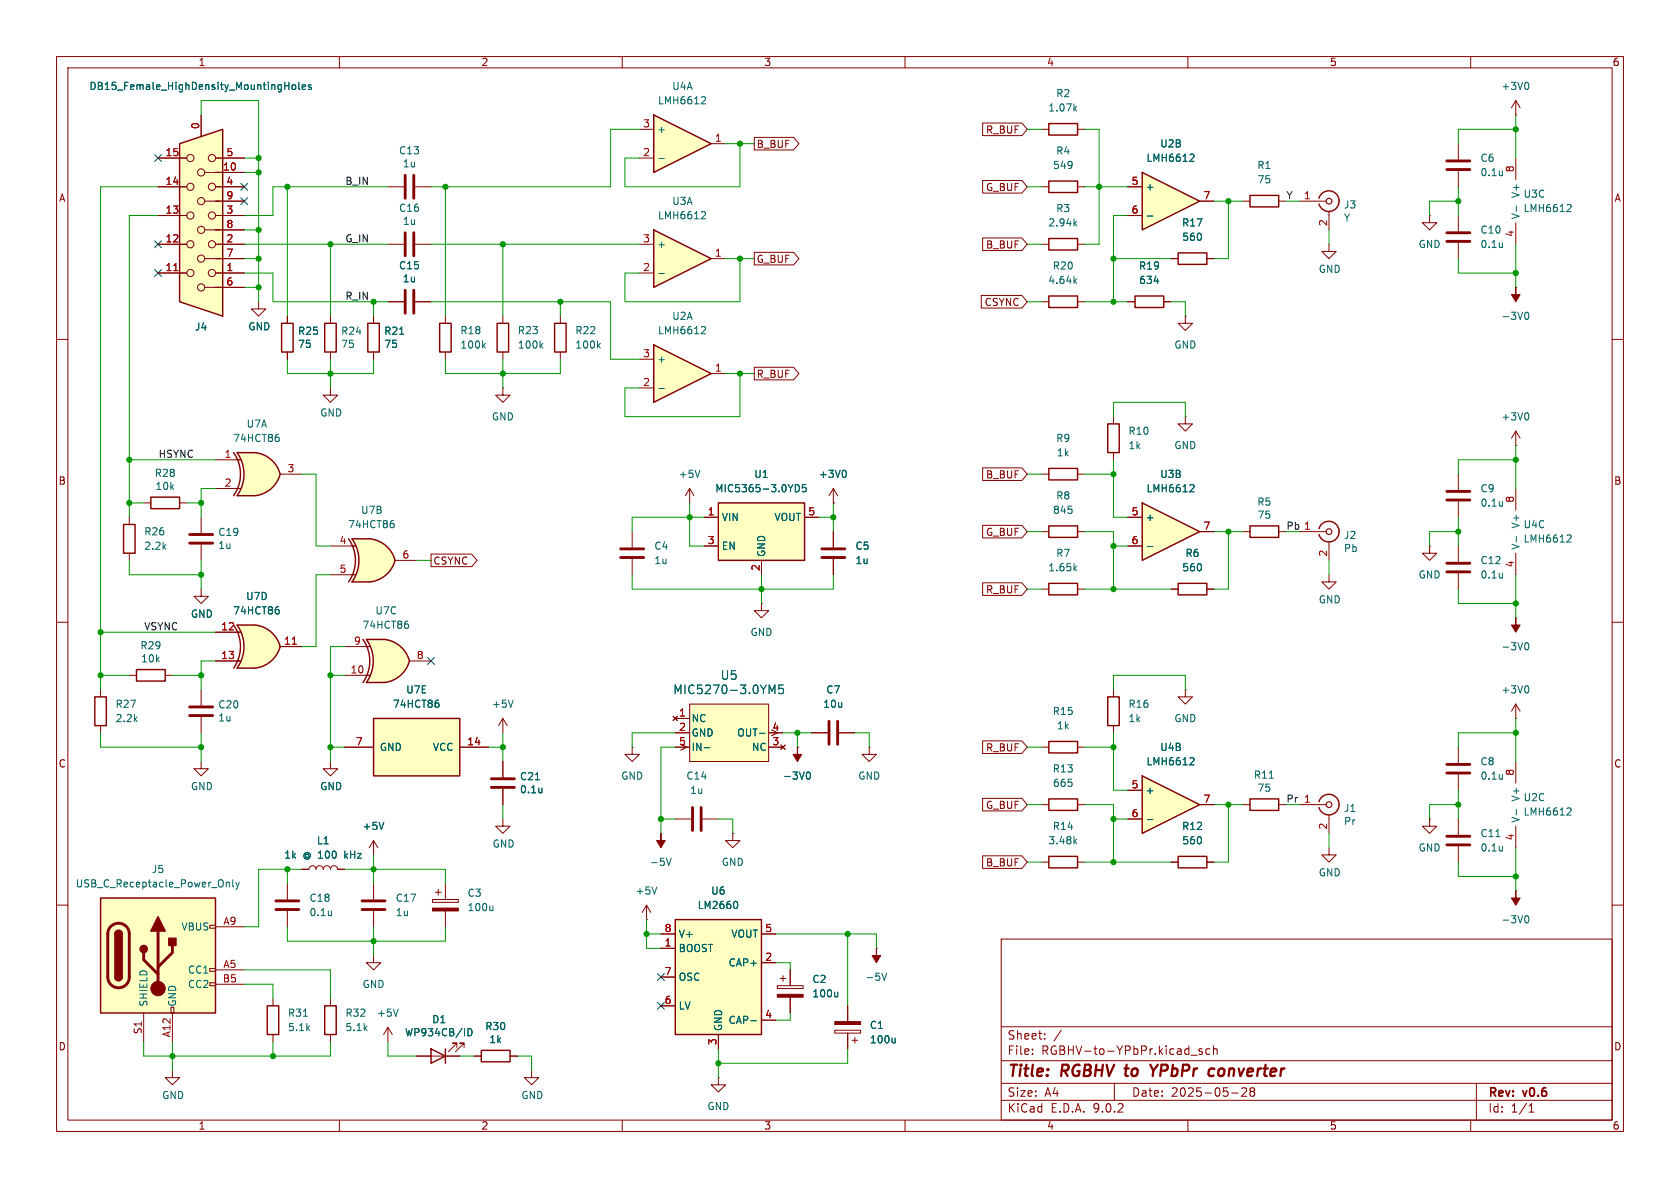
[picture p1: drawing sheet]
<svg xmlns="http://www.w3.org/2000/svg" width="297mm" height="210mm" viewBox="0 0 297 210" stroke-linecap="round" stroke-linejoin="round" font-family="sans-serif">
<g fill="none" stroke="#840000" stroke-width=".18">
<path d="M10 10h277v190h-277zM12 12h273v186h-273zM60 10v2M110 10v2M160 10v2M210 10v2M260 10v2M10 60h2M285 60h2M10 110h2M285 110h2M10 160h2"/>
<path d="M177 166h108v32h-108zM285 160h2M60 198v2M110 198v2M160 198v2M177 194.5h108M177 191.5h108M177 187.5h108M177 181.5h108M182.5 186.3v.1M182.5 185.5v.1M184.7 183.6v.1"/>
<path d="M184.7 182.8v.1M187.6 182.1l-1.3 2M197 191.5v3M210 198v2M210.5 186.5h1.2M212.5 185.5l-.3-.1-.2 .2v.2l.5 .2v.3h-.5M213.9 185.5l-.4-.1-.3 .3v.4l.1 .2h.6M214.5 185.5l.2-.1 .4 .1 .1 .9M214.5 184.9v1.5M217.7 193.2h1.2M219.5 192.4l.6-.1 .2 .1 .1 .3-.9 1.1h.9M221.2 192.9l-.2-.2 .2-.4 .5 .1 .1 .2-.3 .3"/>
<path d="M221.2 192.9l-.2 .3v.5l.2 .1 .5-.1 .1-.2-.1-.4-.2-.2M221.2 192.9h.3M260 198v2M261 191.5v6.5M270.3 196.6h.9M270.3 195.5l.4-.4v1.5"/>
</g>
<path d="M203.4 188.2l.5 1.1M203.9 189.3l-.1 .9M204.7 188.2l-.8 1.1M214.5 188.9l.2 .1M215.4 189.3v.7" fill="none" stroke="#840000" stroke-width=".4"/>
<path d="M121.9 124.5h14v10.1h-14z" fill="#ffffc2"/>
<path d="M121.4 132.1l-1 .5M137.5 129.5l-1.1 .6" fill="none" stroke="#840000" stroke-width=".2"/>
<g fill="none" stroke="#840000" stroke-width=".18">
<path d="M209.5 55.9v1.3h1.3l-1.3 1.2-1.2-1.2h1.2M209.5 55.9h.1M257.8 83.8v2.8M257.8 88.6v2.8M134.6 106.7v1.3h1.3l-1.3 1.2-1.3-1.2h1.3M134.6 106.7h.1M88.9 127l-.8 1.3M88.9 127l.8 1.3M88.9 127v2.5M88.9 134.6v2.8M88.9 139.4v2.8M111.8 132.1v1.3h1.2l-1.2 1.2-1.3-1.2h1.3"/>
<path d="M111.8 132.1h.1M119 126.6l.8 .8M119.4 127h2.5M119.4 129.5h2.5M119.4 132.1h2.5M119.8 126.6l-.8 .8M121.9 124.5h14v10.1h-14zM135.9 129.5h2.5M135.9 132.1h2.5M138 131.7l.8 .8M138.8 131.7l-.8 .8M141 132.1h.1"/>
<path d="M143.5 129.5h2.8M148.3 129.5h2.8M153.7 132.1v1.3h1.2l-1.2 1.2-1.3-1.2h1.3M153.7 132.1h.1M66 156.2v2.8M116.8 147.3h.1M119.4 144.8h2.8M124.2 144.8h2.8M129.5 147.3v1.3h1.3l-1.3 1.3-1.2-1.3h1.2M129.5 147.3h.1M66 168.9v1.3h1.3l-1.3 1.3-1.2-1.3h1.2M66 161v2.8"/>
<path d="M114.3 162.6h.1M114.3 160l-.8 1.3M114.3 160l.8 1.3M114.3 160v2.6M30.5 189.2v1.3h1.2l-1.2 1.3-1.3-1.3h1.3"/>
</g>
<g fill="none" stroke="#006464" stroke-width=".18">
<path d="M265.6 88.6v.9M265.6 89.4h-.1M90.7 123.8l-.4 1.2M94.7 137.8h.7M95.8 139.3v.9M124.5 132.2h1M134.3 129.6h.9M136 121.1l.5 1.1 .5-1.1v1.5M138.4 121.1h-.7l-.1 .7 .3-.1h.5l.1 .3-.1 .5-.2 .1-.6-.1M142.6 136.7l.2-.2a.68 .68 0 0 1 .5 .6 .68 .68 0 0 1-.5 .6l-.2-.2M95.8 140l-.1 .1M116.1 156.8l-.4 1.3"/>
<path d="M117.8 151.7l.4 1.3 .5-1.3"/>
</g>
<path d="M255.8 86.9h4M255.8 88.4h4M86.9 137.7h4M86.9 139.2h4M146.6 127.5v4.1M148.1 127.5v4.1M64 159.3h4.1M122.4 142.7v4.1M124 142.7v4.1M64 160.8h4.1" fill="none" stroke="#840000" stroke-width=".51"/>
<g fill="#840000" stroke="#840000" stroke-width=".18">
<path d="M141 132.1v1.3h.7l-.7 1.2-.8-1.2h.8z"/>
<path d="M116.8 147.3v1.3h.8l-.8 1.3-.7-1.3h.7z"/>
</g>
<path d="M17.8 158.8h20.3v20.3h-20.3z" fill="#ffffc2"/>
<g fill="none" stroke="#840000" stroke-width=".18">
<path d="M184.1 22.9h1.3M184.1 33h1.3M190.5 22.9h1.3M190.5 33h1.3M184.1 53.3h1.3M184.1 43.2h1.3M190.5 53.3h1.3M190.5 43.2h1.3M184.1 83.8h1.3M184.1 94h1.3M190.5 83.8h1.3M190.5 94h1.3"/>
<path d="M50.8 156.2v2.8M53.3 153.7h1.3a.64 .64 0 0 1 .6-.7 .64 .64 0 0 1 .7 .7 .64 .64 0 0 1 .6-.7 .64 .64 0 0 1 .6 .7 .64 .64 0 0 1 .7-.7 .64 .64 0 0 1 .6 .7 .64 .64 0 0 1 .7-.7 .64 .64 0 0 1 .6 .7h1.3M66 148.6l-.7 1.3M66 148.6l.8 1.3M66 148.6v2.5M207 152.4h1.3M213.4 152.4h1.2M234.9 149.9v1.2h1.3l-1.3 1.3-1.2-1.3h1.2M25.4 179.1v5.1M30.2 178.1h.5v1h-.5zM30.5 179.1v5.1M37.1 163.6h1v.5h-1z"/>
<path d="M37.1 171.2h1v.5h-1zM37.1 173.7h1v.5h-1zM38.1 163.8h5.1M38.1 171.5h5.1M38.1 174h5.1M48.3 176.5v1.3M50.8 161v2.8M48.3 182.9v1.3M68.6 181.6l-.8 1.3M68.6 181.6l.7 1.3M68.6 181.6v2.6"/>
</g>
<path d="M185.4 21.8h5.1v2.1h-5.1zM185.4 32h5.1v2h-5.1zM185.4 52.3h5.1v2.1h-5.1zM185.4 42.2h5.1v2h-5.1zM185.4 82.8h5.1v2h-5.1zM185.4 93h5.1v2h-5.1zM17.8 158.8h20.3v20.3h-20.3zM208.3 151.4h5.1v2h-5.1zM20.3 165.1a.64 .64 0 0 1 .7-.6 .64 .64 0 0 1 .6 .6M20.3 172.7a.64 .64 0 0 0 .7 .7 .64 .64 0 0 0 .6-.7M47.2 177.8h2.1v5.1h-2.1z" fill="none" stroke="#840000" stroke-width=".25"/>
<path d="M48.8 159.3h4M19.6 163.8a1.9 1.9 0 0 1 2.1-.5 1.9 1.9 0 0 1 1.2 1.8v7.6a1.91 1.91 0 0 1-1.9 1.9 1.91 1.91 0 0 1-2-1.9l.1-7.7 .1-.7zM25.4 168.4v1.3l2.5 2.5M27.9 164.6v10.2M30.5 167.1v1.3l-2.6 2.5M48.8 160.8h4" fill="none" stroke="#840000" stroke-width=".51"/>
<g fill="#840000" stroke="#840000" stroke-width=".25">
<path d="M20.3 165.1h1.3v7.6h-1.3z"/>
<path d="M20.5 164.7a.64 .64 0 0 1 .7-.2 .64 .64 0 0 1 .4 .6h-1.3z"/>
<path d="M20.3 172.7h1.3a.64 .64 0 0 1-.6 .7 .64 .64 0 0 1-.7-.7z"/>
<path d="M27.9 162.1l1.3 2.5h-2.5z"/>
<path d="M29.8 165.9h1.3v1.2h-1.3z"/>
<circle cx="25.4" cy="167.8" r=".63"/>
</g>
<circle cx="27.9" cy="174.8" r="1.27" fill="#840000" stroke="#840000" stroke-width=".18"/>
<g fill="none" stroke="#006464" stroke-width=".18">
<path d="M190 19.1l.3 .5M190.3 18.8l-.4 .5M190 39.5l.3 .4M190.3 39.1l-.4 .5M190 49.6l.3 .5M190.3 49.3l-.4 .4M40.2 155.9l.3 .2v.7M41.2 155.5v1.1l.1 .2M41.7 155.9l.3 .9M42 156.8l-.3 .4M42.3 155.9l-.3 .9M67.9 145.4l-.5 1.2"/>
<path d="M53.6 179.6h.8M58.6 161v.9M58.6 161.7l-.1 .1M70.4 178.4l-.4 1.2"/>
</g>
<path d="M201.9 137.2l10.2 5-10.2 5.1z" fill="#ffffc2"/>
<path d="M200.7 52.3h5v2.1h-5zM195.8 74.9h2.1v5.1h-2.1zM221 93h5.1v2h-5.1zM233.2 93.5a1.82 1.82 0 0 1 2.8-1 1.82 1.82 0 0 1 0 2.9 1.82 1.82 0 0 1-2.8-.9M208.3 103.1h5.1v2.1h-5.1zM201.9 137.2l10.2 5-10.2 5.1zM221 141.2h5.1v2.1h-5.1zM233.2 141.7a1.82 1.82 0 0 1 2.8-1 1.82 1.82 0 0 1 0 3 1.82 1.82 0 0 1-2.8-1M57.4 177.8h2v5.1h-2z" fill="none" stroke="#840000" stroke-width=".25"/>
<g fill="none" stroke="#840000" stroke-width=".18">
<path d="M199.4 53.3h1.3M205.7 53.3h1.3M268 50.8h.1M196.8 73.7v1.2M209.5 73.7v1.2h1.3l-1.3 1.3-1.2-1.3h1.2M209.5 73.7h.1M268 78.7h.1M268 76.2l-.8 1.3M268 76.2l.7 1.3M268 76.2v2.5M196.8 80v1.3M219.7 94h1.3"/>
<path d="M226.1 94h1.2M229.9 94h4.5M234.9 95.8v3.3M207 104.1h1.3M213.4 104.1h1.2M234.9 101.6v1.3h1.3l-1.3 1.2-1.2-1.2h1.2M199.4 139.7h2.5M209.5 121.9v1.3h1.3l-1.3 1.3-1.2-1.3h1.2M209.5 121.9h.1M199.4 144.8h2.5M212.1 142.2h2.5M219.7 142.2h1.3"/>
<path d="M226.1 142.2h1.2M229.9 142.2h4.5M234.9 144v3.3M58.4 176.5v1.3M58.4 182.9v1.3"/>
</g>
<path d="M204 49.7h.8M269.6 55.4l.2-.2a.68 .68 0 0 1 .5 .6 .68 .68 0 0 1-.5 .7l-.2-.3M270 73a.79 .79 0 0 1 0 1.2M210.5 133.9l.5 .1 .1 .3-.8 .9h.8M224.4 137.6h.7M202.8 144.9h1" fill="none" stroke="#006464" stroke-width=".18"/>
<g fill="none" stroke="#840000" stroke-width=".2">
<circle cx="235" cy="94" r=".51"/>
<circle cx="235" cy="142.2" r=".51"/>
</g>
<path d="M268 50.8v1.3h.7l-.7 1.2-.8-1.2h.8z" fill="#840000" stroke="#840000" stroke-width=".18"/>
<path d="M201.9 88.9l10.2 5.1-10.2 5.1z" fill="#ffffc2"/>
<path d="M87.9 57.2h2v5h-2zM201.9 88.9l10.2 5.1-10.2 5.1z" fill="none" stroke="#840000" stroke-width=".25"/>
<path d="M88.9 55.9v1.3M88.9 62.2v1.3M199.4 91.4h2.5M199.4 96.5h2.5M212.1 94h2.5" fill="none" stroke="#840000" stroke-width=".18"/>
<path d="M95.6 61.1l.4 .4M96 60.7l-.5 .5M202.8 96.6h1M210.5 85.7h.5l.1 .3-.8 .9h.8" fill="none" stroke="#006464" stroke-width=".18"/>
<path d="M66 127h15.3v10.2h-15.3z" fill="#ffffc2"/>
<path d="M66 127h15.3v10.2h-15.3z" fill="none" stroke="#840000" stroke-width=".25"/>
<path d="M58.4 134.6v1.3h1.3l-1.3 1.3-1.3-1.3h1.3M61 132.1h5M81.3 132.1h5.1" fill="none" stroke="#840000" stroke-width=".18"/>
<path d="M77.3 123.8h.2M77.4 124.3l.2 .2v.3l-.2 .2" fill="none" stroke="#006464" stroke-width=".18"/>
<path d="M41.9 110.5h3.2M41.9 118.1h3.2" fill="none" stroke="#ffffc2" stroke-width=".18"/>
<g fill="#ffffc2" stroke="#ffffc2" stroke-width=".18">
<path d="M44.5 112.9l5 1.4a5.2 5.2 0 0 1-4.4 3.8z"/>
<path d="M45.1 110.5a5.1 5.1 0 0 1 4.4 3.8l-4.9 1.3z"/>
</g>
<path d="M41.9 110.5h3.2v7.6h-3.2a6.7 6.7 0 0 0 0-7.6z" fill="#ffffc2"/>
<path d="M41.3 110.5a6.6 6.6 0 0 1 0 7.6M45.1 110.5h-3.2a6.6 6.6 0 0 1 0 7.6h3.2M45.1 110.5a5.1 5.1 0 0 1 4.4 3.8 5.2 5.2 0 0 1-4.4 3.8" fill="none" stroke="#840000" stroke-width=".25"/>
<path d="M38.1 111.8h4.4M38.1 116.8h4.4M49.5 114.3h3.8M35.6 134.6v1.3h1.2l-1.2 1.3-1.3-1.3h1.3M35.6 121.9v2.8M35.6 126.7v2.8" fill="none" stroke="#840000" stroke-width=".18"/>
<path d="M51.7 113.9h.7" fill="none" stroke="#a90000" stroke-width=".18"/>
<path d="M49 107.3h.3M49.1 107.7l.3 .3v.3l-.3 .2" fill="none" stroke="#006464" stroke-width=".18"/>
<path d="M33.5 125h4.1M33.5 126.5h4.1" fill="none" stroke="#840000" stroke-width=".51"/>
<path d="M31.7 25.4l7.7-2.5v33l-7.7-2.6z" fill="#ffffc2"/>
<path d="M31.7 25.4l7.7-2.5v33l-7.7-2.6zM77.7 57.2h2.1v5h-2.1z" fill="none" stroke="#840000" stroke-width=".25"/>
<g fill="none" stroke="#840000" stroke-width=".18">
<path d="M27.9 38.1h5.1M27.9 33h5.1M27.9 27.9h5.1M35.6 20.3v3.8M36.2 35.6h7M36.2 30.5h7M38.1 38.1h5.1M38.1 33h5.1M38.1 27.9h5.1M68.6 33h2.8M73.4 33h2.8M27.9 48.3h5.1"/>
<path d="M27.9 43.2h5.1M36.2 45.7h7M36.2 50.8h7M36.2 40.6h7M38.1 48.3h5.1M38.1 43.2h5.1M45.7 53.3v1.3h1.3l-1.3 1.3-1.3-1.3h1.3M68.6 43.2h2.8M68.6 53.3h2.8M73.4 43.2h2.8M73.4 53.3h2.8M78.7 55.9v1.3"/>
<path d="M78.7 62.2v1.3"/>
<circle cx="33.7" cy="33" r=".63"/>
<circle cx="33.7" cy="27.9" r=".63"/>
<circle cx="33.7" cy="38.1" r=".63"/>
<circle cx="35.6" cy="30.5" r=".63"/>
<circle cx="35.6" cy="35.6" r=".63"/>
<circle cx="37.5" cy="38.1" r=".63"/>
<circle cx="37.5" cy="33" r=".63"/>
<circle cx="37.5" cy="27.9" r=".63"/>
<circle cx="33.7" cy="48.3" r=".63"/>
<circle cx="33.7" cy="43.2" r=".63"/>
<circle cx="35.6" cy="40.6" r=".63"/>
<circle cx="35.6" cy="45.7" r=".63"/>
<circle cx="35.6" cy="50.8" r=".63"/>
<circle cx="37.5" cy="48.3" r=".63"/>
<circle cx="37.5" cy="43.2" r=".63"/>
</g>
<path d="M30.7 47.8h.7" fill="none" stroke="#a90000" stroke-width=".18"/>
<path d="M50.3 15.2h.8M51.1 14.5v1.3M51.7 15.1l.2-.1 .3 .1 .1 .5-.1 .2h-.3l-.2-.1zM52.8 14.5v1.1l.2 .2M53.4 15.4l.6-.1v-.3h-.4l-.2 .2 .1 .6h.5M55 15h-.3l-.2 .2 .1 .1 .4 .2v.3h-.5M85.4 61.1l.4 .4M85.8 60.7l-.5 .5" fill="none" stroke="#006464" stroke-width=".18"/>
<path d="M71.6 31v4.1M73.2 31v4.1M71.6 41.1v4.1M71.6 51.3v4.1M73.2 41.1v4.1M73.2 51.3v4.1" fill="none" stroke="#840000" stroke-width=".51"/>
<path d="M64.8 113h3.1M64.8 120.7h3.1" fill="none" stroke="#ffffc2" stroke-width=".18"/>
<g fill="#ffffc2" stroke="#ffffc2" stroke-width=".18">
<path d="M67.4 115.5l5 1.3a5.2 5.2 0 0 1-4.4 3.9z"/>
<path d="M68 113a5.1 5.1 0 0 1 4.4 3.8l-5 1.3z"/>
</g>
<path d="M64.8 113h3.1v7.7h-3.1a6.7 6.7 0 0 0 0-7.7z" fill="#ffffc2"/>
<path d="M21.8 92.7h2.1v5.1h-2.1zM26.7 87.9h5v2h-5zM64.2 113a6.6 6.6 0 0 1 0 7.7M67.9 113h-3.1a6.6 6.6 0 0 1 0 7.7h3.1M68 113a5.2 5.2 0 0 1 4.4 3.8 5.2 5.2 0 0 1-4.4 3.9" fill="none" stroke="#840000" stroke-width=".25"/>
<path d="M88.9 68.6v1.3h1.3l-1.3 1.2-1.3-1.2h1.3M88.9 68.6h.1M22.9 91.4v1.3M22.9 97.8v1.3M25.4 88.9h1.3M31.7 88.9h1.3M35.6 91.4v2.8M35.6 96.3v2.8M61 114.3h4.4M61 119.4h4.4M72.4 116.8h3.8" fill="none" stroke="#840000" stroke-width=".18"/>
<path d="M71.9 109.8h.2M72 110.3l.2 .2v.3l-.2 .3" fill="none" stroke="#006464" stroke-width=".18"/>
<path d="M33.5 94.5h4.1M33.5 96h4.1" fill="none" stroke="#840000" stroke-width=".51"/>
<path d="M62.2 95.3h3.2M62.2 102.9h3.2" fill="none" stroke="#ffffc2" stroke-width=".18"/>
<g fill="#ffffc2" stroke="#ffffc2" stroke-width=".18">
<path d="M64.8 97.7l5 1.4a5.2 5.2 0 0 1-4.4 3.8z"/>
<path d="M65.4 95.3a5.1 5.1 0 0 1 4.4 3.8l-4.9 1.3z"/>
</g>
<path d="M62.2 95.3h3.2v7.6h-3.2a6.7 6.7 0 0 0 0-7.6z" fill="#ffffc2"/>
<path d="M61.6 95.3a6.6 6.6 0 0 1 0 7.6M62.2 95.3h3.2a5.1 5.1 0 0 1 4.4 3.8 5.2 5.2 0 0 1-4.4 3.8h-3.2a6.6 6.6 0 0 0 0-7.6z" fill="none" stroke="#840000" stroke-width=".25"/>
<path d="M58.4 68.6v1.3h1.3l-1.3 1.2-1.3-1.2h1.3M58.4 96.5h4.5M69.8 99.1h3.9M58.4 101.6h4.5" fill="none" stroke="#840000" stroke-width=".18"/>
<path d="M69.3 92h.3M69.5 92.5l.2 .2v.3l-.2 .3" fill="none" stroke="#006464" stroke-width=".18"/>
<path d="M41.9 80h3.2M41.9 87.6h3.2" fill="none" stroke="#ffffc2" stroke-width=".18"/>
<g fill="#ffffc2" stroke="#ffffc2" stroke-width=".18">
<path d="M44.5 82.5l5 1.3a5.2 5.2 0 0 1-4.4 3.8z"/>
<path d="M45.1 80a5.1 5.1 0 0 1 4.4 3.8l-4.9 1.3z"/>
</g>
<path d="M41.9 80h3.2v7.6h-3.2a6.7 6.7 0 0 0 0-7.6z" fill="#ffffc2"/>
<path d="M49.8 57.2h2v5h-2zM57.4 57.2h2v5h-2zM65 57.2h2.1v5h-2.1zM41.3 80a6.6 6.6 0 0 1 0 7.6M45.1 80h-3.2a6.6 6.6 0 0 1 0 7.6h3.2M45.1 80a5.1 5.1 0 0 1 4.4 3.8 5.2 5.2 0 0 1-4.4 3.8" fill="none" stroke="#840000" stroke-width=".25"/>
<g fill="none" stroke="#840000" stroke-width=".18">
<path d="M50.8 55.9v1.3M58.4 55.9v1.3M66 55.9v1.3M50.8 62.2v1.3M58.4 62.2v1.3M66 62.2v1.3M38.1 81.3h4.4M38.1 86.4h4.4M49.5 83.8h3.8M121.9 86.4l-.7 1.2M121.9 86.4l.8 1.2M121.9 86.4v2.5"/>
<path d="M76.5 159h4.5v.5h-4.5zM77 157.7h1M77.5 157.2v1M78.7 156.2v2.8M78.7 161v2.8"/>
</g>
<path d="M70.7 59.1h.7M49 76.8h.3M49.1 77.3l.3 .2v.3l-.3 .2M123.7 83.1l-.4 1.3M87.1 160.1v.9M87.1 160.9l-.1 .1" fill="none" stroke="#006464" stroke-width=".18"/>
<path d="M76.5 160.5h4.5v.5h-4.5z" fill="#840000" stroke="#840000" stroke-width=".18"/>
<path d="M119.4 162.6h15.2v20.3h-15.2z" fill="#ffffc2"/>
<path d="M119.4 162.6h15.2v20.3h-15.2zM76.2 185.4l2.5 1.3-2.5 1.3zM78.7 185.4v2.6M85.1 185.7h5.1v2h-5.1z" fill="none" stroke="#840000" stroke-width=".25"/>
<g fill="none" stroke="#840000" stroke-width=".18">
<path d="M111.8 94v2.8M111.8 98.8v2.8M147.3 94v2.8M147.3 98.8v2.8M88.9 144.8v1.3h1.3l-1.3 1.2-1.3-1.2h1.3M116.8 165.1h2.6M116.8 167.6h2.6M116.8 172.7h2.6M116.8 177.8h2.6M134.6 165.1h2.6M134.6 170.2h2.6M137.4 174.2h4.6v.6h-4.6z"/>
<path d="M137.9 173h1M138.4 172.5v1M139.7 171.5v2.7M139.7 176.3v2.8M149.9 177.8v2.8M154.9 167.6h.1M73.7 186.7h7.6M80.8 185.2v-.8h-.8h.8l-1.6 1.5M82 185.2v-.8h-.7h.7l-1.5 1.5M83.8 186.7h1.3M90.2 186.7h1.2M94 189.2v1.3h1.2l-1.2 1.3-1.3-1.3h1.3"/>
<path d="M127 190.5v1.3h1.3l-1.3 1.2-1.3-1.2h1.3M127 190.5h.1M127 182.9v2.5M134.6 180.3h2.6M147.6 182.1h4.5v.5h-4.5zM149.9 182.6v2.8M150.6 183.9h1M151.1 183.4v1"/>
</g>
<path d="M130.1 159.3a.79 .79 0 0 1 0 1.3M148.1 175.4v.8M148.1 176.1l-.2 .1M155.9 172l.4 1.3 .5-1.3M82.7 181.8a.64 .64 0 0 1 .8 .7 .64 .64 0 0 1-.8 .6zM132.7 180.4h1M158.3 183.5v.8M158.3 184.2l-.2 .1" fill="none" stroke="#006464" stroke-width=".18"/>
<g fill="#840000" stroke="#840000" stroke-width=".18">
<path d="M154.9 167.6v1.3h.8l-.8 1.3-.7-1.3h.7z"/>
<path d="M137.4 175.8h4.6v.5h-4.6z"/>
<path d="M147.6 180.6h4.5v.5h-4.5z"/>
</g>
<path d="M109.7 97h4.1M109.7 98.6h4.1M145.3 97h4.1M145.3 98.6h4.1" fill="none" stroke="#840000" stroke-width=".51"/>
<path d="M115.6 61l10.1 5-10.1 5.1z" fill="#ffffc2"/>
<path d="M115.6 61l10.1 5-10.1 5.1z" fill="none" stroke="#840000" stroke-width=".25"/>
<path d="M113 63.5h2.6M113 68.6h2.6M125.7 66h2.6" fill="none" stroke="#840000" stroke-width=".18"/>
<path d="M124.2 57.7l.4 .1 .1 .3-.8 .9h.8M116.5 68.7h.9" fill="none" stroke="#006464" stroke-width=".18"/>
<path d="M115.6 40.6l10.1 5.1-10.1 5.1z" fill="#ffffc2"/>
<path d="M98 57.2h2.1v5h-2.1zM115.6 40.6l10.1 5.1-10.1 5.1z" fill="none" stroke="#840000" stroke-width=".25"/>
<path d="M99.1 55.9v1.3M113 43.2h2.6M113 48.3h2.6M125.7 45.7h2.6M99.1 62.2v1.3" fill="none" stroke="#840000" stroke-width=".18"/>
<path d="M124.2 37.4l.4 .1 .1 .3-.8 .9h.8M116.5 48.4h.9M105.8 61.1l.3 .4M106.1 60.7l-.5 .5" fill="none" stroke="#006464" stroke-width=".18"/>
<path d="M115.6 20.3l10.1 5.1-10.1 5.1z" fill="#ffffc2"/>
<path d="M115.6 20.3l10.1 5.1-10.1 5.1z" fill="none" stroke="#840000" stroke-width=".25"/>
<path d="M113 22.9h2.6M113 27.9h2.6M125.7 25.4h2.6M147.3 88.9h.1M147.3 86.4l-.7 1.2M147.3 86.4l.8 1.2M147.3 86.4v2.5" fill="none" stroke="#840000" stroke-width=".18"/>
<path d="M124.2 17.1l.4 .1 .1 .3-.8 .9h.8M116.5 28h.9M149.3 83.1a.79 .79 0 0 1 0 1.3" fill="none" stroke="#006464" stroke-width=".18"/>
<path d="M127 88.9h15.2v10.2h-15.2z" fill="#ffffc2"/>
<path d="M221 34.5h5.1v2.1h-5.1zM233.2 35.1a1.82 1.82 0 0 1 2.8-1 1.82 1.82 0 0 1 0 2.9 1.82 1.82 0 0 1-2.8-.9M208.3 44.7h5.1v2h-5.1zM127 88.9h15.2v10.2h-15.2zM24.1 118.4h5.1v2h-5.1zM185.4 103.1h5.1v2.1h-5.1zM16.8 123.2h2v5.1h-2zM185.4 131.1h5.1v2h-5.1zM195.8 123.2h2.1v5.1h-2.1zM185.4 141.2h5.1v2.1h-5.1zM185.4 151.4h5.1v2h-5.1z" fill="none" stroke="#840000" stroke-width=".25"/>
<g fill="none" stroke="#840000" stroke-width=".18">
<path d="M268 17.8v2.5M268 17.8l-.8 1.3M268 17.8l.7 1.3M219.7 35.6h1.3M226.1 35.6h1.2M229.9 35.6h4.5M234.9 37.3v3.3M268 20.3h.1M207 45.7h1.3M213.4 45.7h1.2M234.9 43.2v1.3h1.3l-1.3 1.2-1.2-1.2h1.2M124.5 91.4h2.5"/>
<path d="M124.5 96.5h2.5M134.6 99.1v2.5M142.2 91.4h2.6M257.8 96.5v2.8M268 86.4v3.8M268 97.8v3.8M22.9 119.4h1.2M29.2 119.4h1.3M35.6 104.1v1.3h1.2l-1.2 1.3-1.3-1.3h1.3M184.1 104.1h1.3M190.5 104.1h1.3M257.8 101.3v2.8"/>
<path d="M268 109.2h.1M17.8 121.9v1.3M17.8 128.3v1.2M184.1 132.1h1.3M190.5 132.1h1.3M196.8 121.9v1.3M196.8 128.3v1.2M257.8 132.1v2.8M257.8 136.9v2.8M268 127h.1M268 124.5v2.5M268 134.6v3.8"/>
<path d="M268 124.5l-.8 1.2M268 124.5l.7 1.2M184.1 142.2h1.3M184.1 152.4h1.3M190.5 142.2h1.3M190.5 152.4h1.3M257.8 144.8v2.8M257.8 149.6v2.8M268 146.1v3.8"/>
</g>
<g fill="none" stroke="#006464" stroke-width=".18">
<path d="M270 14.5a.79 .79 0 0 1 0 1.3M140.6 85.7a.64 .64 0 0 1 .7 .6 .64 .64 0 0 1-.7 .6zM142.5 85.7h-.6l-.1 .6 .2-.1h.4l.1 .2v.4l-.2 .1-.5-.1M268.1 94.8v1M277.2 94.6h.4l.2 .3-.8 .9h.8M190 100.4l.3 .5M190.3 100.1l-.4 .4M265.6 101.3v.9M265.6 102.1h-.1M269.6 113.9l.2-.3a.68 .68 0 0 1 .5 .6 .68 .68 0 0 1-.5 .7l-.2-.3M265.6 136.9v.8M265.6 137.6l-.1 .1"/>
<path d="M270 121.2a.79 .79 0 0 1 0 1.3M190 148.7l.3 .5M190.3 148.3l-.4 .5M264.5 147.9h.7M265.6 149.6v.8M265.6 150.3l-.1 .1M268.1 143.1v1M277.2 142.8l.4 .1 .2 .3-.8 .9h.8"/>
</g>
<path d="M255.8 99.6h4M255.8 101.1h4M255.8 135.1h4M255.8 136.7h4M255.8 147.8h4M255.8 149.4h4" fill="none" stroke="#840000" stroke-width=".51"/>
<path d="M268 109.2v1.3h.7l-.7 1.3-.8-1.3h.8z" fill="#840000" stroke="#840000" stroke-width=".18"/>
<circle cx="235" cy="35.6" r=".51" fill="none" stroke="#840000" stroke-width=".2"/>
<path d="M201.9 30.5l10.2 5.1-10.2 5z" fill="#ffffc2"/>
<path d="M201.9 30.5l10.2 5.1-10.2 5z" fill="none" stroke="#840000" stroke-width=".25"/>
<g fill="none" stroke="#840000" stroke-width=".18">
<path d="M27.9 33h5.1M27.9 38.1h5.1M27.9 27.9h5.1M35.6 20.3v3.8M38.1 33h5.1M38.1 38.1h5.1M38.1 35.6h5.1M38.1 30.5h5.1M38.1 27.9h5.1M133.3 24.3h7l.9 1.1-.9 1.1h-7zM173.7 31.9h7l.9 1.1-.9 1.1h-7zM173.7 21.7h7l.9 1.2-.9 1.1h-7z"/>
<path d="M199.4 33h2.5M199.4 38.1h2.5M212.1 35.6h2.5M252.7 38.1v1.3h1.3l-1.3 1.2-1.2-1.2h1.2M252.7 38.1h.1M257.8 25.4v2.8M257.8 30.2v2.8M257.8 38.1v2.8M268 27.9v3.9M268 39.4v3.8M27.9 48.3h5.1M27.9 43.2h5.1"/>
<path d="M38.1 45.7h5.1M38.1 50.8h5.1M38.1 48.3h5.1M38.1 43.2h5.1M38.1 40.6h5.1M50.8 55.9v1.3M66 55.9v1.3M68.6 53.3h2.8M73.4 53.3h2.8M133.3 44.6h7l.9 1.1-.9 1.1h-7zM173.5 52.2h7.2l.9 1.1-.9 1.2h-7.2zM173.7 42.1h7l.9 1.1-.9 1.1h-7z"/>
<path d="M199.4 53.3h1.3M205.7 53.3h1.3M207 45.7h1.3M213.4 45.7h1.2M257.8 42.9v2.8M50.8 62.2v1.3M66 62.2v1.3M133.3 64.9h7l.9 1.1-.9 1.2h-7zM76.2 97.9h7.2l.9 1.2-.9 1.1h-7.2zM124.5 91.4h2.5M124.5 96.5h2.5M134.6 99.1v2.5"/>
<path d="M142.2 91.4h2.6M147.3 88.9h.1M147.3 94v2.8M147.3 98.8v2.8M173.7 92.9h7l.9 1.1-.9 1.1h-7zM173.7 82.7h7l.9 1.1-.9 1.1h-7zM199.4 91.4h2.5M199.4 96.5h2.5M212.1 94h2.5M252.7 96.5v1.3h1.3l-1.3 1.3-1.2-1.3h1.2M252.7 96.5h.1M38.1 111.8h4.4"/>
<path d="M38.1 116.8h4.4M49.5 114.3h3.8M173.7 103h7l.9 1.1-.9 1.2h-7zM207 104.1h1.3M213.4 104.1h1.2M61 132.1h5M81.3 132.1h5.1M88.9 134.6v2.8M88.9 139.4v2.8M119 126.6l.8 .8M119.4 129.5h2.5M119.4 127h2.5"/>
<path d="M119.4 132.1h2.5M119.8 126.6l-.8 .8M135.9 129.5h2.5M135.9 132.1h2.5M138 131.7l.8 .8M138.8 131.7l-.8 .8M141 132.1h.1M143.5 129.5h2.8M148.3 129.5h2.8M173.7 131h7l.9 1.1-.9 1.1h-7zM199.4 139.7h2.5M53.3 153.7h1.3"/>
<path d="M59.7 153.7h1.3M173.7 151.3h7l.9 1.1-.9 1.1h-7zM173.7 141.1h7l.9 1.1-.9 1.2h-7zM199.4 144.8h2.5M207 152.4h1.3M212.1 142.2h2.5M213.4 152.4h1.2M252.7 144.8v1.3h1.3l-1.3 1.2-1.2-1.2h1.2M252.7 144.8h.1M268 157.5h.1M116.8 165.1h2.6M116.8 167.6h2.6"/>
<path d="M116.8 172.7h2.6M116.8 177.8h2.6M134.6 165.1h2.6M134.6 170.2h2.6M139.7 171.5v2.7M139.7 176.3v2.8M149.9 177.8v2.8M73.7 186.7h2.5M78.7 186.7h2.6M83.8 186.7h1.3M90.2 186.7h1.2M127 182.9v2.5"/>
<path d="M134.6 180.3h2.6M149.9 182.6v2.8"/>
</g>
<g fill="none" stroke="#006464" stroke-width=".18">
<path d="M50.3 15.2h.8M51.1 14.5v1.3M51.7 15.1l.2-.1 .3 .1 .1 .5-.1 .2h-.3l-.2-.1zM52.8 14.5v1.1l.2 .2M53.4 15.4l.6-.1v-.3h-.4l-.2 .2 .1 .6h.5M55 15h-.3l-.2 .2 .1 .1 .4 .2v.3h-.5M202.8 38.2h1M210.5 27.2l.5 .1 .1 .3-.8 .9h.8M265.6 30.2v.9M265.6 30.9l-.1 .1M268.1 36.4v1M277.2 36.1l.4 .1 .2 .3-.8 .9h.8"/>
<path d="M70.7 59.1h.7M204 49.7h.8M265.6 42.9v.9M265.6 43.6l-.1 .1M140.6 85.7a.64 .64 0 0 1 .7 .6 .64 .64 0 0 1-.7 .6zM142.5 85.7h-.6l-.1 .6 .2-.1h.4l.1 .2v.4l-.2 .1-.5-.1M149.3 83.1a.79 .79 0 0 1 0 1.3M202.8 96.6h1M210.5 85.7h.5l.1 .3-.8 .9h.8M49 107.3h.3M49.1 107.7l.3 .3v.3l-.3 .2M77.3 123.8h.2"/>
<path d="M77.4 124.3l.2 .2v.3l-.2 .2M94.7 137.8h.7M95.8 139.3v.9M124.5 132.2h1M134.3 129.6h.9M136 121.1l.5 1.1 .5-1.1v1.5M138.4 121.1h-.7l-.1 .7 .3-.1h.5l.1 .3-.1 .5-.2 .1-.6-.1M142.6 136.7l.2-.2a.68 .68 0 0 1 .5 .6 .68 .68 0 0 1-.5 .6l-.2-.2M210.5 133.9l.5 .1 .1 .3-.8 .9h.8M67.9 145.4l-.5 1.2M95.8 140l-.1 .1M130.1 159.3a.79 .79 0 0 1 0 1.3"/>
<path d="M202.8 144.9h1M148.1 175.4v.8M148.1 176.1l-.2 .1M269.6 162.1l.2-.2a.68 .68 0 0 1 .5 .6 .68 .68 0 0 1-.5 .6l-.2-.2M82.7 181.8a.64 .64 0 0 1 .8 .7 .64 .64 0 0 1-.8 .6zM132.7 180.4h1M158.3 183.5v.8M158.3 184.2l-.2 .1"/>
</g>
<path d="M268 157.5v1.3h.7l-.7 1.2-.8-1.2h.8z" fill="#840000" stroke="#840000" stroke-width=".18"/>
<path d="M255.8 28.4h4M255.8 30h4M255.8 41.1h4M255.8 42.7h4" fill="none" stroke="#840000" stroke-width=".51"/>
<g fill="none" stroke="#009600" stroke-width=".18">
<path d="M27.9 33h-10.1v88.9M27.9 38.1h-5v53.3M35.6 20.3v-2.5h10.1v35.5M43.2 30.5h2.5M43.2 27.9h2.5M50.8 33v22.9M68.6 33h-20.3v5.1h-5.1M78.7 33v22.9M113 22.9h-5.1v10.1h-31.7M128.3 25.4h5M130.8 25.4v7.6h-20.3v-5.1h2.5M181.6 33h2.5"/>
<path d="M181.6 22.9h2.5M191.8 33h7.6M191.8 22.9h2.5v20.3h-2.5M199.4 38.1h-2.6v15.2M214.6 35.6h5.1M217.2 35.6v10.1h-2.6M227.3 35.6h2.6M257.8 35.6h-5.1v2.5M257.8 33v5.1M268 20.3v7.6M268 22.9h-10.2v2.5M43.2 45.7h2.5"/>
<path d="M43.2 48.3h5.1v5h20.3M43.2 43.2h25.4M43.2 40.6h2.5M43.2 50.8h2.5M58.4 43.2v12.7M66 53.3v2.6M76.2 53.3h31.7v10.2h5.1M76.2 43.2h36.8M88.9 43.2v12.7M99.1 53.3v2.6M128.3 45.7h5M130.8 45.7v7.6h-20.3v-5h2.5"/>
<path d="M181.6 53.3h2.5M181.6 43.2h2.5M191.8 53.3h7.6M196.8 45.7h10.2M207 53.3h2.5v2.6M234.9 40.6v2.6M257.8 45.7v2.6h10.2M268 43.2v7.6M50.8 63.5v2.5h15.2v-2.5M58.4 63.5v5.1M78.7 63.5v2.5h20.4v-2.5M88.9 63.5v5.1"/>
<path d="M128.3 66h5M130.8 66v7.7h-20.3v-5.1h2.5M196.8 73.7v-2.6h12.7v2.6M268 78.7v7.7M22.9 99.1v2.5h12.7M22.9 81.3h15.2M22.9 88.9h2.5M33 88.9h2.6M35.6 99.1v5M38.1 86.4h-2.5v5M53.3 83.8h2.6v12.7h2.5M73.7 99.1h2.5"/>
<path d="M121.9 88.9v7.6h2.6M124.5 91.4h-12.7v2.6M144.8 91.4h2.5M147.3 88.9v5.1M181.6 83.8h2.5M181.6 94h2.5M191.8 94h5v10.1M191.8 83.8h5M196.8 81.3v10.1h2.6M196.8 96.5h2.6M214.6 94h5.1M217.2 94v10.1h-2.6"/>
<path d="M234.9 99.1v2.5M257.8 91.4v5.1M257.8 94h-5.1v2.5M268 81.3h-10.2v2.5M17.8 111.8h20.3M17.8 119.4h5.1M30.5 119.4h5.1M38.1 116.8h-2.5v5.1M58.4 119.4h2.6M58.4 101.6h-2.5v12.7h-2.6M61 114.3h-2.6v20.3M111.8 101.6v2.5h35.5v-2.5"/>
<path d="M134.6 101.6v5.1M181.6 104.1h2.5M191.8 104.1h15.2M257.8 104.1v2.6h10.2M268 101.6v7.6M17.8 129.5v2.6h17.8M35.6 129.5v5.1M58.4 132.1h2.6M86.4 132.1h2.5M88.9 129.5v5.1M119.4 132.1h-2.6v15.2M119.4 129.5h-7.6v2.6"/>
<path d="M138.4 129.5h5.1M141 129.5v2.6M151.1 129.5h2.6v2.6M181.6 132.1h2.5M191.8 132.1h5M196.8 121.9v-2.5h12.7v2.5M196.8 129.5v10.2h2.6M257.8 139.7v5.1M268 127v7.6M268 129.5h-10.2v2.6M50.8 153.7v2.5M53.3 153.7h-7.6v10.1h-2.5"/>
<path d="M61 153.7h17.7v2.5M66 151.1v5.1M88.9 142.2v2.6M116.8 144.8h2.6M127 144.8h2.5v2.5M181.6 142.2h2.5M181.6 152.4h2.5M191.8 142.2h5v10.2M191.8 152.4h15.2M196.8 144.8h2.6M214.6 142.2h5.1M217.2 142.2v10.2h-2.6"/>
<path d="M227.3 142.2h2.6M234.9 147.3v2.6M257.8 142.2h-5.1v2.6M257.8 152.4v2.5h10.2M268 149.9v7.6M43.2 174h5.1v2.5M43.2 171.5h15.2v5M50.8 163.8v2.6h27.9v-2.6M66 163.8v5.1M114.3 165.1h2.5M114.3 162.6v5h2.5M137.2 165.1h17.7v2.5"/>
<path d="M137.2 170.2h2.5v1.3M139.7 179.1v1.2h-2.5M149.9 165.1v12.7M25.4 184.2v2.5h33v-2.5M30.5 184.2v5M48.3 184.2v2.5M68.6 184.2v2.5h5.1M81.3 186.7h2.5M91.4 186.7h2.6v2.5M127 185.4v5.1M149.9 185.4v2.6h-22.9"/>
</g>
<g fill="none" stroke="#000084" stroke-width=".18">
<path d="M27.3 27.3l1.2 1.2M28.5 27.3l-1.2 1.2M42.6 32.4l1.2 1.2M42.6 35l1.2 1.2M43.8 32.4l-1.2 1.2M43.8 35l-1.2 1.2M27.3 47.7l1.2 1.2M27.3 42.6l1.2 1.2M28.5 47.7l-1.2 1.2M28.5 42.6l-1.2 1.2M75.6 116.2l1.2 1.2M76.8 116.2l-1.2 1.2"/>
<path d="M116.2 172.1l1.2 1.2M116.2 177.2l1.2 1.2M117.4 172.1l-1.2 1.2M117.4 177.2l-1.2 1.2"/>
</g>
<path d="M30.7 47.8h.7M51.7 113.9h.7" fill="none" stroke="#a90000" stroke-width=".18"/>
<g fill="#009600" stroke="#009600" stroke-width=".18">
<circle cx="194.3" cy="33" r=".46"/>
<circle cx="268" cy="22.9" r=".46"/>
<circle cx="217.2" cy="35.6" r=".46"/>
<circle cx="257.8" cy="35.6" r=".46"/>
<circle cx="196.8" cy="144.8" r=".46"/>
<circle cx="196.8" cy="152.4" r=".46"/>
<circle cx="149.9" cy="165.1" r=".46"/>
<circle cx="196.8" cy="96.5" r=".46"/>
<circle cx="196.8" cy="104.1" r=".46"/>
<circle cx="196.8" cy="132.1" r=".46"/>
<circle cx="257.8" cy="142.2" r=".46"/>
<circle cx="257.8" cy="94" r=".46"/>
<circle cx="268" cy="154.9" r=".46"/>
<circle cx="268" cy="129.5" r=".46"/>
<circle cx="268" cy="106.7" r=".46"/>
<circle cx="99.1" cy="53.3" r=".46"/>
<circle cx="88.9" cy="66" r=".46"/>
<circle cx="88.9" cy="43.2" r=".46"/>
<circle cx="130.8" cy="66" r=".46"/>
<circle cx="130.8" cy="45.7" r=".46"/>
<circle cx="130.8" cy="25.4" r=".46"/>
<circle cx="121.9" cy="91.4" r=".46"/>
<circle cx="196.8" cy="83.8" r=".46"/>
<circle cx="217.2" cy="94" r=".46"/>
<circle cx="217.2" cy="142.2" r=".46"/>
<circle cx="268" cy="81.3" r=".46"/>
<circle cx="268" cy="48.3" r=".46"/>
<circle cx="196.8" cy="53.3" r=".46"/>
<circle cx="196.8" cy="45.7" r=".46"/>
<circle cx="66" cy="53.3" r=".46"/>
<circle cx="58.4" cy="43.2" r=".46"/>
<circle cx="78.7" cy="33" r=".46"/>
<circle cx="141" cy="129.5" r=".46"/>
<circle cx="116.8" cy="144.8" r=".46"/>
<circle cx="88.9" cy="132.1" r=".46"/>
<circle cx="30.5" cy="186.7" r=".46"/>
<circle cx="48.3" cy="186.7" r=".46"/>
<circle cx="50.8" cy="153.7" r=".46"/>
<circle cx="66" cy="153.7" r=".46"/>
<circle cx="66" cy="166.4" r=".46"/>
<circle cx="114.3" cy="165.1" r=".46"/>
<circle cx="127" cy="188" r=".46"/>
<circle cx="134.6" cy="104.1" r=".46"/>
<circle cx="147.3" cy="91.4" r=".46"/>
<circle cx="35.6" cy="119.4" r=".46"/>
<circle cx="17.8" cy="119.4" r=".46"/>
<circle cx="17.8" cy="111.8" r=".46"/>
<circle cx="58.4" cy="119.4" r=".46"/>
<circle cx="58.4" cy="132.1" r=".46"/>
<circle cx="35.6" cy="101.6" r=".46"/>
<circle cx="35.6" cy="132.1" r=".46"/>
<circle cx="45.7" cy="40.6" r=".46"/>
<circle cx="45.7" cy="50.8" r=".46"/>
<circle cx="45.7" cy="45.7" r=".46"/>
<circle cx="45.7" cy="30.5" r=".46"/>
<circle cx="45.7" cy="27.9" r=".46"/>
<circle cx="50.8" cy="33" r=".46"/>
<circle cx="22.9" cy="81.3" r=".46"/>
<circle cx="22.9" cy="88.9" r=".46"/>
<circle cx="35.6" cy="88.9" r=".46"/>
<circle cx="58.4" cy="66" r=".46"/>
</g>
<g font-size="2.8" fill="#840000">
<text x="178" y="190.9">Title:</text>
<text x="187.7" y="190.9">RGBHV to</text>
<text x="205.1" y="190.9">YPbPr</text>
<text x="216.2" y="190.9">converter</text>
</g>
<g font-size="2.1" fill="#006464">
<text x="118.9" y="122.9">MIC5270-3.0YM5</text>
<text x="127.3" y="120.4">U5</text>
</g>
<g font-size="2.1" fill="#840000">
<text x="178" y="184">Sheet:</text>
<text x="178" y="186.7">File:</text>
<text x="184.1" y="186.7">RGBHV-to-YPbPr.kicad_sch</text>
<text x="178" y="196.9">KiCad</text>
<text x="178" y="194.1">Size:</text>
<text x="184.7" y="194.1">A4</text>
<text x="185.7" y="196.9">E.D.A.</text>
<text x="193.3" y="196.9">9.0.2</text>
<text x="200" y="194.1">Date:</text>
<text x="207" y="194.1">2025-05-28</text>
<text x="263" y="194.3">Rev:</text>
<text x="263" y="196.9">Id:</text>
<text x="267.1" y="196.9">1/1</text>
<text x="269.4" y="194.3">v0.6</text>
</g>
<g font-size="1.8" fill="#840000">
<text x="35" y="11.9">1</text>
<text x="85" y="11.9">2</text>
<text x="135" y="11.9">3</text>
<text x="185" y="11.9">4</text>
<text x="235" y="11.9">5</text>
<text x="285" y="11.9">6</text>
<text x="174.2" y="23.8">R_BUF</text>
<text x="133.7" y="26.4">B_BUF</text>
<text x="10.3" y="35.9">A</text>
<text x="174.2" y="34">G_BUF</text>
<text x="285.3" y="35.9">A</text>
<text x="133.7" y="46.7">G_BUF</text>
<text x="174.2" y="44.1">B_BUF</text>
<text x="174" y="54.3">CSYNC</text>
<text x="133.7" y="67">R_BUF</text>
<text x="10.3" y="85.9">B</text>
<text x="174.2" y="84.8">B_BUF</text>
<text x="285.3" y="85.9">B</text>
<text x="174.2" y="94.9">G_BUF</text>
<text x="76.5" y="100">CSYNC</text>
<text x="174.2" y="105.1">R_BUF</text>
<text x="10.3" y="135.9">C</text>
<text x="174.2" y="133">R_BUF</text>
<text x="285.3" y="135.9">C</text>
<text x="174.2" y="143.2">G_BUF</text>
<text x="174.2" y="153.4">B_BUF</text>
<text x="10.3" y="185.9">D</text>
<text x="285.3" y="185.9">D</text>
<text x="35" y="199.9">1</text>
<text x="85" y="199.9">2</text>
<text x="135" y="199.9">3</text>
<text x="185" y="199.9">4</text>
<text x="235" y="199.9">5</text>
<text x="285" y="199.9">6</text>
</g>
<g font-size="1.8" fill="#006464">
<text x="15.7" y="16.1">DB15_Female_HighDensity_MountingHoles</text>
<text x="118.7" y="16.1">U4A</text>
<text x="186.6" y="17.4">R2</text>
<text x="265.3" y="16.1">+3V0</text>
<text x="116.1" y="23.7">+</text>
<text x="116.2" y="18.6">LMH6612</text>
<text x="185.2" y="19.9">1.07k</text>
<text x="70.4" y="27.5">C13</text>
<text x="71.1" y="29.8">1u</text>
<text x="186.6" y="27.5">R4</text>
<text x="202.6" y="28.8">LMH6612</text>
<text x="205" y="26.3">U2B</text>
<text x="261.6" y="28.8">C6</text>
<text x="186" y="30.1">549</text>
<text x="202.4" y="33.9">+</text>
<text x="222.2" y="30.1">R1</text>
<text x="222.2" y="32.6">75</text>
<text x="261.6" y="31.3">0.1u</text>
<text x="268.8" y="35.1" transform="rotate(-90 268.8 35.1)">V+</text>
<text x="269.2" y="35.2">U3C</text>
<text x="70.4" y="37.6">C16</text>
<text x="71.1" y="40">1u</text>
<text x="116.2" y="39">LMH6612</text>
<text x="118.7" y="36.4">U3A</text>
<text x="185.2" y="40.2">2.94k</text>
<text x="186.6" y="37.7">R3</text>
<text x="208.9" y="40.2">R17</text>
<text x="237.5" y="37.1">J3</text>
<text x="237.5" y="39.4">Y</text>
<text x="261.6" y="41.5">C10</text>
<text x="268.8" y="38.9" transform="rotate(-90 268.8 38.9)">V-</text>
<text x="269.2" y="37.7">LMH6612</text>
<text x="70.4" y="47.8">C15</text>
<text x="116.1" y="44">+</text>
<text x="186" y="47.9">R20</text>
<text x="201.3" y="47.9">R19</text>
<text x="208.9" y="42.8">560</text>
<text x="250.7" y="44">GND</text>
<text x="261.6" y="44">0.1u</text>
<text x="71.1" y="50.1">1u</text>
<text x="185.2" y="50.4">4.64k</text>
<text x="201.3" y="50.4">634</text>
<text x="233" y="48.4">GND</text>
<text x="34.4" y="58.6">J4</text>
<text x="43.8" y="58.6">GND</text>
<text x="52.6" y="59.4">R25</text>
<text x="60.2" y="59.4">R24</text>
<text x="67.8" y="59.4">R21</text>
<text x="81.3" y="59.3">R18</text>
<text x="91.4" y="59.3">R23</text>
<text x="101.6" y="59.3">R22</text>
<text x="116.2" y="59.3">LMH6612</text>
<text x="118.7" y="56.7">U2A</text>
<text x="265.3" y="56.7">-3V0</text>
<text x="52.6" y="61.7">75</text>
<text x="60.2" y="61.7">75</text>
<text x="67.8" y="61.7">75</text>
<text x="81.3" y="61.8">100k</text>
<text x="91.4" y="61.8">100k</text>
<text x="101.6" y="61.8">100k</text>
<text x="116.1" y="64.4">+</text>
<text x="207.5" y="61.8">GND</text>
<text x="43.5" y="75.8">U7A</text>
<text x="56.5" y="73.8">GND</text>
<text x="86.9" y="74.5">GND</text>
<text x="199.4" y="77.1">R10</text>
<text x="265.3" y="74.5">+3V0</text>
<text x="41.1" y="78.3">74HCT86</text>
<text x="186.6" y="78.3">R9</text>
<text x="186.7" y="80.9">1k</text>
<text x="199.4" y="79.6">1k</text>
<text x="207.5" y="79.6">GND</text>
<text x="27.3" y="84.5">R28</text>
<text x="27.4" y="86.8">10k</text>
<text x="119.9" y="84.7">+5V</text>
<text x="126.4" y="87.2">MIC5365-3.0YD5</text>
<text x="133.2" y="84.7">U1</text>
<text x="144.7" y="84.7">+3V0</text>
<text x="186.6" y="88.5">R8</text>
<text x="202.6" y="87.2">LMH6612</text>
<text x="205" y="84.7">U3B</text>
<text x="222.2" y="89.6">R5</text>
<text x="261.6" y="87.2">C9</text>
<text x="261.6" y="89.8">0.1u</text>
<text x="25.4" y="94.8">R26</text>
<text x="38.5" y="94.9">C19</text>
<text x="61.4" y="93.6">74HCT86</text>
<text x="63.7" y="91">U7B</text>
<text x="127.5" y="92.3">VIN</text>
<text x="136.8" y="92.3">VOUT</text>
<text x="186" y="91">845</text>
<text x="202.4" y="92.3">+</text>
<text x="222.2" y="91.9">75</text>
<text x="237.5" y="95.5">J2</text>
<text x="268.8" y="93.5" transform="rotate(-90 268.8 93.5)">V+</text>
<text x="269.2" y="93.6">U4C</text>
<text x="25.4" y="97.4">2.2k</text>
<text x="38.5" y="97.3">1u</text>
<text x="115.6" y="97.4">C4</text>
<text x="115.6" y="99.9">1u</text>
<text x="127.5" y="97.4">EN</text>
<text x="135.5" y="98.6" transform="rotate(-90 135.5 98.6)">GND</text>
<text x="151.1" y="97.4">C5</text>
<text x="151.1" y="99.9">1u</text>
<text x="185.2" y="101.2">1.65k</text>
<text x="186.6" y="98.7">R7</text>
<text x="208.9" y="101.2">560</text>
<text x="209.5" y="98.7">R6</text>
<text x="237.5" y="97.8">Pb</text>
<text x="261.6" y="99.9">C12</text>
<text x="268.8" y="97.3" transform="rotate(-90 268.8 97.3)">V-</text>
<text x="269.2" y="96.1">LMH6612</text>
<text x="43.4" y="106.3">U7D</text>
<text x="233" y="106.9">GND</text>
<text x="250.7" y="102.5">GND</text>
<text x="261.6" y="102.5">0.1u</text>
<text x="33.7" y="109.4">GND</text>
<text x="41.1" y="108.8">74HCT86</text>
<text x="64" y="111.4">74HCT86</text>
<text x="66.3" y="108.8">U7C</text>
<text x="132.6" y="112.6">GND</text>
<text x="24.7" y="115">R29</text>
<text x="24.8" y="117.3">10k</text>
<text x="265.3" y="115.2">-3V0</text>
<text x="20.3" y="125.3">R27</text>
<text x="38.5" y="125.4">C20</text>
<text x="69.4" y="125.3">74HCT86</text>
<text x="71.7" y="122.8">U7E</text>
<text x="86.9" y="125.3">+5V</text>
<text x="145.4" y="125.3">10u</text>
<text x="146" y="122.8">C7</text>
<text x="199.4" y="125.3">R16</text>
<text x="265.3" y="122.8">+3V0</text>
<text x="20.3" y="127.9">2.2k</text>
<text x="38.5" y="127.7">1u</text>
<text x="122.2" y="127.9">NC</text>
<text x="122.2" y="130.4">GND</text>
<text x="130.2" y="130.4">OUT-</text>
<text x="186" y="126.6">R15</text>
<text x="186.7" y="129.1">1k</text>
<text x="199.4" y="127.9">1k</text>
<text x="207.5" y="127.9">GND</text>
<text x="67.1" y="132.9">GND</text>
<text x="76.4" y="132.9">VCC</text>
<text x="122.2" y="132.9">IN-</text>
<text x="132.8" y="132.9">NC</text>
<text x="186" y="136.8">R13</text>
<text x="202.6" y="135.5">LMH6612</text>
<text x="205" y="132.9">U4B</text>
<text x="221.6" y="137.8">R11</text>
<text x="261.6" y="135.5">C8</text>
<text x="33.7" y="139.9">GND</text>
<text x="56.5" y="139.9">GND</text>
<text x="91.8" y="138.1">C21</text>
<text x="91.8" y="140.4">0.1u</text>
<text x="109.7" y="138">GND</text>
<text x="121.2" y="138">C14</text>
<text x="121.9" y="140.6">1u</text>
<text x="138.3" y="138">-3V0</text>
<text x="151.6" y="138">GND</text>
<text x="186" y="139.3">665</text>
<text x="202.4" y="140.6">+</text>
<text x="222.2" y="140.2">75</text>
<text x="237.5" y="143.7">J1</text>
<text x="261.6" y="138">0.1u</text>
<text x="268.8" y="141.8" transform="rotate(-90 268.8 141.8)">V+</text>
<text x="269.2" y="141.8">U2C</text>
<text x="55.9" y="149.5">L1</text>
<text x="64" y="146.9">+5V</text>
<text x="185.2" y="149.5">3.48k</text>
<text x="186" y="146.9">R14</text>
<text x="208.9" y="146.9">R12</text>
<text x="208.9" y="149.5">560</text>
<text x="237.5" y="146.1">Pr</text>
<text x="261.6" y="148.2">C11</text>
<text x="268.8" y="145.5" transform="rotate(-90 268.8 145.5)">V-</text>
<text x="269.2" y="144.4">LMH6612</text>
<text x="26.7" y="154.5">J5</text>
<text x="50.2" y="152">1k</text>
<text x="53.6" y="152">@ 100</text>
<text x="61.2" y="152">kHz</text>
<text x="87" y="150">GND</text>
<text x="114.8" y="153.3">-5V</text>
<text x="127.5" y="153.3">GND</text>
<text x="233" y="155.1">GND</text>
<text x="250.7" y="150.7">GND</text>
<text x="261.6" y="150.7">0.1u</text>
<text x="13.3" y="157.1">USB_C_Receptacle_Power_Only</text>
<text x="54.6" y="159.6">C18</text>
<text x="69.9" y="159.6">C17</text>
<text x="82.6" y="158.7">C3</text>
<text x="82.6" y="161.3">100u</text>
<text x="112.3" y="158.3">+5V</text>
<text x="123.2" y="160.9">LM2660</text>
<text x="125.6" y="158.3">U6</text>
<text x="32" y="164.7">VBUS</text>
<text x="54.6" y="162.2">0.1u</text>
<text x="69.9" y="162.2">1u</text>
<text x="119.9" y="166">V+</text>
<text x="129.2" y="166">VOUT</text>
<text x="265.3" y="163.4">-3V0</text>
<text x="33.1" y="172.3">CC1</text>
<text x="119.9" y="168.5">BOOST</text>
<text x="119.9" y="173.6">OSC</text>
<text x="128.7" y="171">CAP+</text>
<text x="143.5" y="174">C2</text>
<text x="152.9" y="173.6">-5V</text>
<text x="26.3" y="178.1" transform="rotate(-90 26.3 178.1)">SHIELD</text>
<text x="31.3" y="178.1" transform="rotate(-90 31.3 178.1)">GND</text>
<text x="33.1" y="174.9">CC2</text>
<text x="50.8" y="179.9">R31</text>
<text x="61" y="179.9">R32</text>
<text x="64" y="174.9">GND</text>
<text x="66.5" y="179.9">+5V</text>
<text x="119.9" y="178.7">LV</text>
<text x="143.5" y="176.5">100u</text>
<text x="50.8" y="182.5">5.1k</text>
<text x="61" y="182.5">5.1k</text>
<text x="71.5" y="183.4">WP934CB/ID</text>
<text x="76.3" y="181.1">D1</text>
<text x="85.7" y="182.3">R30</text>
<text x="86.4" y="184.6">1k</text>
<text x="127.9" y="182.4" transform="rotate(-90 127.9 182.4)">GND</text>
<text x="128.7" y="181.2">CAP-</text>
<text x="153.7" y="182.1">C1</text>
<text x="153.7" y="184.6">100u</text>
<text x="28.6" y="194.5">GND</text>
<text x="92.1" y="194.5">GND</text>
<text x="125" y="196.4">GND</text>
</g>
<g font-size="1.8" fill="#a90000">
<text x="35.3" y="22.9" transform="rotate(-90 35.3 22.9)">0</text>
<text x="113.6" y="22.6">3</text>
<text x="29.2" y="27.7">15</text>
<text x="39.9" y="27.7">5</text>
<text x="113.6" y="27.7">2</text>
<text x="126.3" y="25.1">1</text>
<text x="29.2" y="32.8">14</text>
<text x="39.3" y="30.2">10</text>
<text x="39.9" y="35.3">9</text>
<text x="39.9" y="32.8">4</text>
<text x="200" y="32.8">5</text>
<text x="212.7" y="35.3">7</text>
<text x="230.4" y="35.3">1</text>
<text x="267.7" y="30.6" transform="rotate(-90 267.7 30.6)">8</text>
<text x="29.2" y="37.8">13</text>
<text x="39.9" y="40.4">8</text>
<text x="39.9" y="37.8">3</text>
<text x="200" y="37.8">6</text>
<text x="234.7" y="40.1" transform="rotate(-90 234.7 40.1)">2</text>
<text x="267.7" y="42" transform="rotate(-90 267.7 42)">4</text>
<text x="29.2" y="42.9">12</text>
<text x="39.9" y="45.5">7</text>
<text x="39.9" y="42.9">2</text>
<text x="113.6" y="42.9">3</text>
<text x="126.3" y="45.5">1</text>
<text x="29.2" y="48">11</text>
<text x="39.9" y="50.5">6</text>
<text x="39.9" y="48">1</text>
<text x="113.6" y="48">2</text>
<text x="113.6" y="63.2">3</text>
<text x="126.3" y="65.8">1</text>
<text x="113.6" y="68.3">2</text>
<text x="39.6" y="81">1</text>
<text x="50.7" y="83.6">3</text>
<text x="39.6" y="86.1">2</text>
<text x="267.7" y="89" transform="rotate(-90 267.7 89)">8</text>
<text x="125" y="91.2">1</text>
<text x="142.8" y="91.2">5</text>
<text x="200" y="91.2">5</text>
<text x="212.7" y="93.7">7</text>
<text x="59.9" y="96.3">4</text>
<text x="59.9" y="101.3">5</text>
<text x="71" y="98.8">6</text>
<text x="125" y="96.3">3</text>
<text x="134.4" y="101" transform="rotate(-90 134.4 101)">2</text>
<text x="200" y="96.3">6</text>
<text x="234.7" y="98.5" transform="rotate(-90 234.7 98.5)">2</text>
<text x="267.7" y="100.4" transform="rotate(-90 267.7 100.4)">4</text>
<text x="39" y="111.5">12</text>
<text x="39" y="116.6">13</text>
<text x="50.1" y="114">11</text>
<text x="61.9" y="119.1">10</text>
<text x="62.5" y="114">9</text>
<text x="73.6" y="116.6">8</text>
<text x="62.8" y="131.8">7</text>
<text x="82.5" y="131.8">14</text>
<text x="119.9" y="126.7">1</text>
<text x="119.9" y="129.3">2</text>
<text x="119.9" y="131.8">5</text>
<text x="136.5" y="129.3">4</text>
<text x="136.5" y="131.8">3</text>
<text x="267.7" y="137.2" transform="rotate(-90 267.7 137.2)">8</text>
<text x="200" y="139.4">5</text>
<text x="212.7" y="142">7</text>
<text x="230.4" y="142">1</text>
<text x="200" y="144.5">6</text>
<text x="234.7" y="146.8" transform="rotate(-90 234.7 146.8)">2</text>
<text x="267.7" y="148.7" transform="rotate(-90 267.7 148.7)">4</text>
<text x="39.4" y="163.6">A9</text>
<text x="117.4" y="164.8">8</text>
<text x="117.4" y="167.4">1</text>
<text x="135.2" y="164.8">5</text>
<text x="39.3" y="173.7">B5</text>
<text x="39.4" y="171.2">A5</text>
<text x="117.4" y="172.5">7</text>
<text x="135.2" y="169.9">2</text>
<text x="117.4" y="177.5">6</text>
<text x="25.1" y="182.9" transform="rotate(-90 25.1 182.9)">S1</text>
<text x="30.2" y="183.5" transform="rotate(-90 30.2 183.5)">A12</text>
<text x="126.7" y="184.9" transform="rotate(-90 126.7 184.9)">3</text>
<text x="135.2" y="180.1">4</text>
</g>
<g font-size="1.8" fill="#0f0f0f">
<text x="61" y="32.8">B_IN</text>
<text x="227.3" y="35.3">Y</text>
<text x="61" y="42.9">G_IN</text>
<text x="61" y="53.1">R_IN</text>
<text x="27.9" y="81">HSYNC</text>
<text x="25.4" y="111.5">VSYNC</text>
<text x="227.3" y="142">Pr</text>
</g>
<text font-size="1.8" fill="#009600" x="227.3" y="93.7">Pb 1</text>
</svg>
